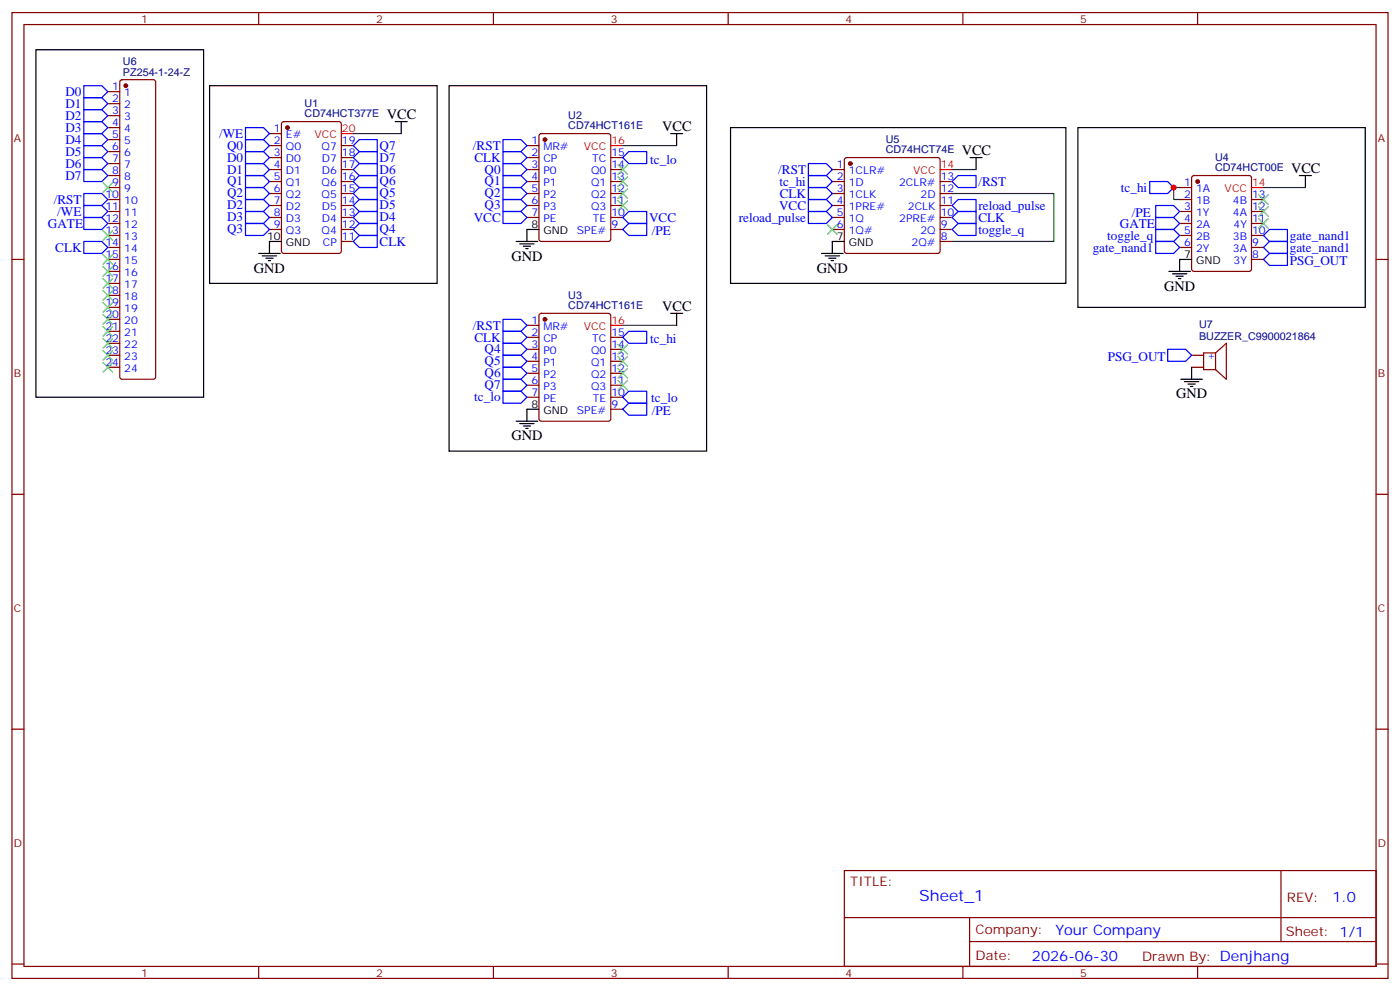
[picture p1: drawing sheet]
<svg xmlns="http://www.w3.org/2000/svg" width="412mm" height="292mm" viewBox="0 0 412 292" stroke-linecap="round" stroke-linejoin="round" font-family="sans-serif">
<g fill="none" stroke="#870000" stroke-width=".35">
<path d="M3.5 3.7h405.4v284.3h-405.4zM7.1 7.2h398.2v277.3h-398.2zM76.2 3.7v3.5M145.3 3.7v3.5M214.5 3.7v3.5M283.6 3.7v3.5M352.8 3.7v3.5M31.7 27h3.6M31.7 30.5h3.6M31.7 34h3.6M31.7 37.6h3.6M35.5 23.7l.5-.2h9.2l.5 .2 .2 .5v86.7l-.3 .5-.4 .3h-9.2l-.5-.3-.2-.5v-86.7z"/>
<path d="M79.4 39.3h3.5M83.1 36l.5-.2h16.2l.7 .4v37.7l-.4 .7h-16.5l-.6-.4-.1-37.7zM159 39.5l.5-.2h19.7l.7 .5v30.6l-.4 .6-20 .1-.7-.5-.1-30.6zM31.7 55.2h3.6M31.7 58.7h3.6M31.7 41.1h3.6M31.7 44.6h3.6M31.7 48.2h3.6M31.7 51.7h3.6M79.4 42.9h3.5M79.4 46.4h3.5M79.4 49.9h3.5"/>
<path d="M79.4 53.4h3.5M79.4 57h3.5M100.5 42.9h3.6M100.5 46.4h3.6M100.5 49.9h3.6M100.5 53.4h3.6M100.5 57h3.6M155.2 42.9h3.5M155.2 46.4h3.5M155.2 49.9h3.5M155.2 53.4h3.5M155.2 57h3.5"/>
<path d="M179.9 46.4h3.5M179.9 49.9h3.5M179.9 53.4h3.5M179.9 57h3.5M245.2 49.9h3.5M245.2 53.4h3.5M245.2 57h3.5M248.9 46.6l.5-.2h26.8l.5 .2 .2 .5v26.8l-.2 .5-.5 .2h-26.8l-.5-.2-.2-.5v-26.8zM276.9 53.4h3.6M276.9 57h3.6M347.5 55.2h3.5M347.5 58.7h3.5"/>
<path d="M351.2 51.9l.5-.2h16.2l.7 .4 .1 27.1-.5 .6-16.5 .1-.6-.5-.1-27zM368.7 58.7h3.5M3.5 76.4h3.6M31.7 76.4h3.6M31.7 62.3h3.6M31.7 65.8h3.6M31.7 69.3h3.6M31.7 72.8h3.6M31.7 79.9h3.6M79.4 60.5h3.5M79.4 64h3.5M79.4 67.6h3.5"/>
<path d="M100.5 60.5h3.6M100.5 64h3.6M100.5 67.6h3.6M100.5 71.1h3.6M155.2 60.5h3.5M155.2 64h3.5M179.9 60.5h3.5M179.9 64h3.5M179.9 67.6h3.5M245.2 60.5h3.5M245.2 64h3.5M245.2 67.6h3.5"/>
<path d="M276.9 60.5h3.6M276.9 64h3.6M276.9 67.6h3.6M276.9 71.1h3.6M347.5 62.3h3.5M347.5 65.8h3.5M347.5 69.3h3.5M347.5 72.8h3.5M368.7 76.4h3.5M368.7 62.3h3.5M368.7 65.8h3.5M368.7 69.3h3.5"/>
<path d="M368.7 72.8h3.5M405.3 76.4h3.6M31.7 83.4h3.6M31.7 87h3.6M31.7 90.5h3.6M31.7 94h3.6M31.7 97.5h3.6M155.2 95.8h3.5M155.2 99.3h3.5M159 92.5l.5-.2h19.7l.7 .4v30.6l-.4 .6-20 .1-.7-.5-.1-30.5zM179.9 99.3h3.5M31.7 101.1h3.6"/>
<path d="M31.7 104.6h3.6M31.7 108.1h3.6M155.2 102.8h3.5M155.2 106.4h3.5M155.2 109.9h3.5M155.2 113.4h3.5M155.2 116.9h3.5M179.9 102.8h3.5M179.9 106.4h3.5M179.9 109.9h3.5M179.9 113.4h3.5M179.9 116.9h3.5"/>
<path d="M351 104.6h3.5M351 108.1h3.5M358.1 103.9h-3.6v4.9h3.6M358.1 103.9v4.9M358.1 103.9l3.1-2.8v10.6l-3.1-2.9M179.9 120.5h3.5M3.5 145.5h3.6M405.3 145.5h3.6M3.5 214.7h3.6M405.3 214.7h3.6M248.7 256.3h156.6v28.2h-156.6zM377.3 256.3v20.9"/>
<path d="M248.7 270.1h156.5M285.6 277.2h119.6M285.6 270.1v14.2M3.5 283.8h3.6M76.2 284.5v3.5M145.3 284.5v3.5M214.5 284.5v3.5M283.6 284.5v3.5M352.8 284.5v3.5M405.3 283.8h3.6"/>
</g>
<g fill="#870000" stroke="#870000" stroke-width=".35">
<circle cx="84.7" cy="37.6" r=".53"/>
<circle cx="160.5" cy="41.1" r=".53"/>
<circle cx="160.5" cy="94" r=".53"/>
<circle cx="352.8" cy="53.4" r=".53"/>
<circle cx="250.5" cy="48.2" r=".53"/>
<circle cx="37" cy="25.2" r=".53"/>
</g>
<g fill="none" stroke="#000" stroke-width=".35">
<path d="M10.6 14.6h49.4v102.3h-49.4zM61.7 25.2h67.1v58.2h-67.1zM116.4 35.8h3.5M118.2 35.8v3.5M132.3 25.2h75.8v107.6h-75.8zM197.6 39.3h3.5M199.3 39.3v3.6M215.2 37.6h98.8v45.8h-98.8zM317.5 37.6h84.7v52.9h-84.7zM285.8 46.4h3.5M287.5 46.4v3.5M382.8 51.7h3.5"/>
<path d="M384.5 51.7v3.5M76.2 74.6h6.3M77.3 75.3h4.2M78.3 76h2.1M79 76.7h.7M82.9 71.1h-3.5v3.5M152 71.1h6.4M153.1 71.8h4.2M154.2 72.5h2.1M154.9 73.2h.7M158.7 67.6h-3.5v3.5M242 74.6h6.4"/>
<path d="M243.1 75.3h4.2M244.1 76h2.1M244.8 76.7h.7M248.7 71.1h-3.5v3.5M344.3 79.9h6.4M351 76.4h-3.5v3.5M197.6 92.3h3.5M199.3 92.3v3.5M345.4 80.6h4.2M346.4 81.3h2.1M347.1 82h.7M347.8 111.7h6.4"/>
<path d="M348.9 112.4h4.2M350 113.1h2.1M350.7 113.8h.7M351 108.1v3.6M152 124h6.4M153.1 124.7h4.2M154.2 125.4h2.1M154.9 126.1h.7M158.7 120.5h-3.5v3.5"/>
</g>
<path d="M100.5 39.3h3.6M179.9 42.9h3.5M276.9 49.9h3.6M368.7 55.2h3.5M179.9 95.8h3.5" fill="none" stroke="#f00" stroke-width=".35"/>
<g fill="none" stroke="#00f" stroke-width=".35">
<path d="M24.7 25.2h5.3l1.7 1.8-1.7 1.8h-5.3zM24.7 28.8h5.3l1.7 1.7-1.7 1.8h-5.3zM24.7 32.3h5.3l1.7 1.7-1.7 1.8h-5.3zM24.7 35.8h5.3l1.7 1.8-1.7 1.7h-5.3zM24.7 39.3h5.3l1.7 1.8-1.7 1.8h-5.3zM72.3 37.6h5.3l1.8 1.7-1.8 1.8h-5.3zM24.7 42.9h5.3l1.7 1.7-1.7 1.8h-5.3zM24.7 46.4h5.3l1.7 1.8-1.7 1.7h-5.3zM24.7 49.9h5.3l1.7 1.8-1.7 1.7h-5.3zM24.7 57h5.3l1.7 1.7-1.7 1.8h-5.3zM72.3 44.6h5.3l1.8 1.8-1.8 1.8h-5.3zM72.3 48.2h5.3l1.8 1.7-1.8 1.8h-5.3z"/>
<path d="M72.3 58.7h5.3l1.8 1.8-1.8 1.8h-5.3zM72.3 41.1h5.3l1.8 1.8-1.8 1.7h-5.3zM72.3 51.7h5.3l1.8 1.7-1.8 1.8h-5.3zM72.3 55.2h5.3l1.8 1.8-1.8 1.7h-5.3zM104.1 49.9l1.7-1.7h5.3v3.5h-5.3zM104.1 46.4l1.7-1.8h5.3v3.6h-5.3zM104.1 53.4l1.7-1.7h5.3v3.5h-5.3zM104.1 42.9l1.7-1.8h5.3v3.5h-5.3zM105.8 58.7h5.3v3.6h-5.3l-1.7-1.8zM105.8 55.2h5.3v3.5h-5.3l-1.7-1.7zM148.2 41.1h5.3l1.7 1.8-1.7 1.7h-5.3zM148.2 44.6h5.3l1.7 1.8-1.7 1.8h-5.3z"/>
<path d="M148.2 48.2h5.3l1.7 1.7-1.7 1.8h-5.3zM148.2 51.7h5.3l1.7 1.7-1.7 1.8h-5.3zM148.2 55.2h5.3l1.7 1.8-1.7 1.7h-5.3zM148.2 58.7h5.3l1.7 1.8-1.7 1.8h-5.3zM185.2 44.6h5.3v3.6h-5.3l-1.8-1.8zM238.1 48.2h5.3l1.8 1.7-1.8 1.8h-5.3zM238.1 51.7h5.3l1.8 1.7-1.8 1.8h-5.3zM238.1 55.2h5.3l1.8 1.8-1.8 1.7h-5.3zM238.1 58.7h5.3l1.8 1.8-1.8 1.8h-5.3zM282.2 51.7h5.3v3.5h-5.3l-1.7-1.8zM282.2 58.7h5.3v3.6h-5.3l-1.7-1.8zM338.7 53.4h5.3l1.7 1.8-1.7 1.8h-5.3z"/>
<path d="M24.7 60.5h5.3l1.7 1.8-1.7 1.7h-5.3zM24.7 64h5.3l1.7 1.8-1.7 1.8h-5.3zM24.7 71.1h5.3l1.7 1.7-1.7 1.8h-5.3zM72.3 62.3h5.3l1.8 1.7-1.8 1.8h-5.3zM72.3 65.8h5.3l1.8 1.8-1.8 1.7h-5.3zM105.8 62.3h5.3v3.5h-5.3l-1.7-1.8zM105.8 65.8h5.3v3.5h-5.3l-1.7-1.7zM105.8 69.3h5.3v3.5h-5.3l-1.7-1.7zM148.2 62.3h5.3l1.7 1.7-1.7 1.8h-5.3zM185.2 65.8h5.3v3.5h-5.3l-1.8-1.7zM185.2 62.3h5.3v3.5h-5.3l-1.8-1.8zM238.1 62.3h5.3l1.8 1.7-1.8 1.8h-5.3z"/>
<path d="M282.2 65.8h5.3v3.5h-5.3l-1.7-1.7zM282.2 62.3h5.3v3.5h-5.3l-1.7-1.8zM340.4 60.5h5.3l1.8 1.8-1.8 1.7h-5.3zM340.4 64h5.3l1.8 1.8-1.8 1.8h-5.3zM340.4 67.6h5.3l1.8 1.7-1.8 1.8h-5.3zM340.4 71.1h5.3l1.8 1.7-1.8 1.8h-5.3zM373.9 71.1h5.3v3.5h-5.3l-1.7-1.8zM373.9 67.6h5.3v3.5h-5.3l-1.7-1.8zM373.9 74.6h5.3v3.5h-5.3l-1.7-1.7zM148.2 94h5.3l1.7 1.8-1.7 1.7h-5.3zM148.2 97.5h5.3l1.7 1.8-1.7 1.8h-5.3zM185.2 97.5h5.3v3.6h-5.3l-1.8-1.8z"/>
<path d="M148.2 101.1h5.3l1.7 1.7-1.7 1.8h-5.3zM148.2 104.6h5.3l1.7 1.8-1.7 1.7h-5.3zM148.2 108.1h5.3l1.7 1.8-1.7 1.8h-5.3zM148.2 111.7h5.3l1.7 1.7-1.7 1.8h-5.3zM148.2 115.2h5.3l1.7 1.7-1.7 1.8h-5.3zM185.2 115.2h5.3v3.5h-5.3l-1.8-1.8zM185.2 118.7h5.3v3.5h-5.3l-1.8-1.7zM344 102.8h5.2l1.8 1.8-1.8 1.8h-5.2z"/>
</g>
<g fill="none" stroke="#3c3" stroke-width=".35">
<path d="M30.3 53.8l2.9 2.8M33.2 53.8l-2.9 2.8M182 48.5l2.9 2.8M182 52l2.9 2.9M182 55.6l2.9 2.8M182 59.1l2.9 2.8M184.9 48.5l-2.9 2.8M184.9 52l-2.9 2.9M184.9 55.6l-2.9 2.8M184.9 59.1l-2.9 2.8M370.8 57.3l2.8 2.8M373.6 57.3l-2.8 2.8"/>
<path d="M30.3 67.9l2.9 2.8M30.3 75l2.9 2.8M30.3 78.5l2.9 2.8M33.2 67.9l-2.9 2.8M33.2 75l-2.9 2.8M33.2 78.5l-2.9 2.8M243.8 66.1l2.8 2.9M246.6 66.1l-2.8 2.9M370.8 64.4l2.8 2.8M370.8 60.9l2.8 2.8M373.6 64.4l-2.8 2.8M373.6 60.9l-2.8 2.8"/>
<path d="M30.3 85.5l2.9 2.9M30.3 82l2.9 2.8M30.3 92.6l2.9 2.8M30.3 89.1l2.9 2.8M30.3 99.7l2.9 2.8M30.3 96.1l2.9 2.9M33.2 85.5l-2.9 2.9M33.2 82l-2.9 2.8M33.2 92.6l-2.9 2.8M33.2 89.1l-2.9 2.8M33.2 99.7l-2.9 2.8M33.2 96.1l-2.9 2.9"/>
<path d="M30.3 106.7l2.9 2.8M30.3 103.2l2.9 2.8M33.2 106.7l-2.9 2.8M33.2 103.2l-2.9 2.8M182 112l2.9 2.8M182 108.5l2.9 2.8M182 105l2.9 2.8M182 101.4l2.9 2.8M184.9 112l-2.9 2.8M184.9 108.5l-2.9 2.8M184.9 105l-2.9 2.8M184.9 101.4l-2.9 2.8"/>
</g>
<path d="M104.1 39.3h14.1M183.4 42.9h15.9M280.5 57h29.9v14.1h-29.9M280.5 49.9h7M347.5 55.2h-1.8v3.5h1.8M372.2 55.2h12.3M183.4 95.8h15.9" fill="none" stroke="#008700" stroke-width=".35"/>
<circle cx="345.7" cy="55.2" r=".88" fill="#c00"/>
<text font-size="4.6" fill="#00f" x="270.8" y="265.3">Sheet_1</text>
<g font-size="4.2">
<text x="113.9" y="35.1">VCC</text>
<text x="195.1" y="38.6">VCC</text>
<text x="283.3" y="45.7">VCC</text>
<text x="380.3" y="51">VCC</text>
<text x="150.6" y="76.7">GND</text>
<text x="74.8" y="80.3">GND</text>
<text x="240.6" y="80.3">GND</text>
<text x="342.9" y="85.5">GND</text>
<text x="195.1" y="91.5">VCC</text>
<text x="346.4" y="117.3">GND</text>
<text x="150.6" y="129.6">GND</text>
</g>
<g font-size="4.2" fill="#00f">
<text x="392.5" y="265.6">1.0</text>
<text x="310.9" y="275.1">Your Company</text>
<text x="304" y="282.9">2026-06-30</text>
</g>
<g font-size="3.9" fill="#00f">
<text x="19.3" y="28.2">D0</text>
<text x="19.3" y="31.7">D1</text>
<text x="19.3" y="35.2">D2</text>
<text x="19.3" y="38.7">D3</text>
<text x="64.5" y="40.6">/WE</text>
<text x="19.3" y="42.3">D4</text>
<text x="19.3" y="45.8">D5</text>
<text x="66.9" y="47.6">D0</text>
<text x="66.9" y="44.1">Q0</text>
<text x="111.8" y="47.6">D7</text>
<text x="111.8" y="44">Q7</text>
<text x="139.3" y="44.1">/RST</text>
<text x="139.7" y="47.6">CLK</text>
<text x="19.3" y="49.3">D6</text>
<text x="19.3" y="52.8">D7</text>
<text x="66.9" y="51.2">D1</text>
<text x="111.8" y="51.1">D6</text>
<text x="142.7" y="51.2">Q0</text>
<text x="191.6" y="48.2">tc_lo</text>
<text x="229.3" y="51.2">/RST</text>
<text x="15.8" y="60">/RST</text>
<text x="66.9" y="54.6">Q1</text>
<text x="66.9" y="58.1">Q2</text>
<text x="111.8" y="58.1">Q5</text>
<text x="111.8" y="54.6">Q6</text>
<text x="142.7" y="54.6">Q1</text>
<text x="142.7" y="58.1">Q2</text>
<text x="229.7" y="54.7">tc_hi</text>
<text x="229.7" y="58.2">CLK</text>
<text x="288.2" y="54.7">/RST</text>
<text x="330.2" y="56.5">tc_hi</text>
<text x="16.9" y="63.5">/WE</text>
<text x="66.9" y="61.7">D2</text>
<text x="66.9" y="65.2">D3</text>
<text x="111.8" y="65.2">D4</text>
<text x="111.8" y="61.7">D5</text>
<text x="139.5" y="65.3">VCC</text>
<text x="142.7" y="61.7">Q3</text>
<text x="191.2" y="65.3">VCC</text>
<text x="217.6" y="65.3">reload_pulse</text>
<text x="229.5" y="61.8">VCC</text>
<text x="288.2" y="61.8">reload_pulse</text>
<text x="288.2" y="65.3">CLK</text>
<text x="333.4" y="64">/PE</text>
<text x="14.1" y="67">GATE</text>
<text x="66.9" y="68.7">Q3</text>
<text x="111.8" y="68.7">Q4</text>
<text x="192" y="69.3">/PE</text>
<text x="288.2" y="68.8">toggle_q</text>
<text x="326.1" y="70.6">toggle_q</text>
<text x="329.9" y="67">GATE</text>
<text x="379.9" y="70.6">gate_nand1</text>
<text x="16.3" y="74.1">CLK</text>
<text x="111.8" y="72.3">CLK</text>
<text x="321.9" y="74.1">gate_nand1</text>
<text x="379.9" y="74.1">gate_nand1</text>
<text x="379.9" y="78.1">PSG_OUT</text>
<text x="139.3" y="97">/RST</text>
<text x="139.7" y="100.6">CLK</text>
<text x="191.6" y="101.1">tc_hi</text>
<text x="142.7" y="104">Q4</text>
<text x="142.7" y="107.5">Q5</text>
<text x="326.3" y="106.4">PSG_OUT</text>
<text x="142.7" y="111.1">Q6</text>
<text x="139.7" y="118.2">tc_lo</text>
<text x="142.7" y="114.6">Q7</text>
<text x="191.9" y="118.2">tc_lo</text>
<text x="192" y="122.2">/PE</text>
</g>
<g font-size="3.9" fill="#800">
<text x="250.5" y="260.9">TITLE:</text>
<text x="379.1" y="265.6">REV:</text>
<text x="287.4" y="275.1">Company:</text>
<text x="378.7" y="275.7">Sheet: 1/1</text>
<text x="287.4" y="282.8">Date:</text>
<text x="336.4" y="282.8">Drawn By: Denjhang</text>
</g>
<g font-size="3.2" fill="#800">
<text x="41.6" y="6.7">1</text>
<text x="110.8" y="6.7">2</text>
<text x="179.9" y="6.7">3</text>
<text x="249.1" y="6.7">4</text>
<text x="318.2" y="6.7">5</text>
<text x="4.1" y="41.8">A</text>
<text x="405.9" y="41.8">A</text>
<text x="4.1" y="110.9">B</text>
<text x="405.9" y="110.9">B</text>
<text x="4.1" y="180.1">C</text>
<text x="405.9" y="180.1">C</text>
<text x="4.1" y="249.2">D</text>
<text x="405.9" y="249.2">D</text>
<text x="41.6" y="287.5">1</text>
<text x="110.8" y="287.5">2</text>
<text x="179.9" y="287.5">3</text>
<text x="249.1" y="287.5">4</text>
<text x="318.2" y="287.5">5</text>
</g>
<g font-size="3.2" fill="#000080">
<text x="36.2" y="22.4">PZ254-1-24-Z</text>
<text x="36.2" y="19.1">U6</text>
<text x="89.7" y="34.4">CD74HCT377E</text>
<text x="89.7" y="31.5">U1</text>
<text x="167.4" y="35">U2</text>
<text x="167.4" y="38">CD74HCT161E</text>
<text x="260.9" y="45">CD74HCT74E</text>
<text x="260.9" y="42.1">U5</text>
<text x="357.9" y="47.4">U4</text>
<text x="357.9" y="50.3">CD74HCT00E</text>
<text x="167.4" y="87.9">U3</text>
<text x="167.4" y="90.9">CD74HCT161E</text>
<text x="353.2" y="100">BUZZER_C9900021864</text>
<text x="353.2" y="96.6">U7</text>
</g>
<g font-size="3.2" fill="#00f">
<text x="33.1" y="26.6">1</text>
<text x="36.6" y="28.4">1</text>
<text x="33.1" y="30.2">2</text>
<text x="33.1" y="33.7">3</text>
<text x="36.6" y="31.9">2</text>
<text x="36.6" y="35.5">3</text>
<text x="33.1" y="37.2">4</text>
<text x="33.1" y="40.7">5</text>
<text x="36.6" y="39">4</text>
<text x="80.7" y="39">1</text>
<text x="84.2" y="40.7">E#</text>
<text x="33.1" y="44.3">6</text>
<text x="33.1" y="47.8">7</text>
<text x="36.6" y="42.5">5</text>
<text x="36.6" y="46">6</text>
<text x="80.7" y="42.5">2</text>
<text x="80.7" y="46">3</text>
<text x="84.2" y="44.3">Q0</text>
<text x="84.2" y="47.8">D0</text>
<text x="94.7" y="44.3">Q7</text>
<text x="94.8" y="47.8">D7</text>
<text x="100.7" y="46">18</text>
<text x="100.7" y="42.5">19</text>
<text x="156.6" y="42.5">1</text>
<text x="156.6" y="46">2</text>
<text x="160.1" y="44.3">MR#</text>
<text x="160.1" y="47.8">CP</text>
<text x="174.4" y="47.8">TC</text>
<text x="180.1" y="46">15</text>
<text x="33.1" y="51.3">8</text>
<text x="36.6" y="49.6">7</text>
<text x="36.6" y="53.1">8</text>
<text x="80.7" y="49.6">4</text>
<text x="80.7" y="53.1">5</text>
<text x="84.2" y="51.3">D1</text>
<text x="94.8" y="51.3">D6</text>
<text x="100.7" y="53.1">16</text>
<text x="100.7" y="49.6">17</text>
<text x="156.6" y="49.6">3</text>
<text x="156.6" y="53.1">4</text>
<text x="160.1" y="51.3">P0</text>
<text x="174.1" y="51.3">Q0</text>
<text x="180.1" y="53.1">13</text>
<text x="180.1" y="49.6">14</text>
<text x="246.5" y="49.6">1</text>
<text x="246.5" y="53.1">2</text>
<text x="250" y="51.3">1CLR#</text>
<text x="277.1" y="53.1">13</text>
<text x="31.1" y="58.4">10</text>
<text x="33.1" y="54.9">9</text>
<text x="36.6" y="56.6">9</text>
<text x="80.7" y="56.6">6</text>
<text x="84.2" y="54.9">Q1</text>
<text x="84.2" y="58.4">Q2</text>
<text x="94.7" y="58.4">Q5</text>
<text x="94.7" y="54.9">Q6</text>
<text x="100.7" y="56.6">15</text>
<text x="156.6" y="56.6">5</text>
<text x="160.1" y="54.9">P1</text>
<text x="160.1" y="58.4">P2</text>
<text x="174.1" y="58.4">Q2</text>
<text x="174.1" y="54.9">Q1</text>
<text x="180.1" y="56.6">12</text>
<text x="246.5" y="56.6">3</text>
<text x="250" y="54.9">1D</text>
<text x="250" y="58.4">1CLK</text>
<text x="264.8" y="54.9">2CLR#</text>
<text x="271.2" y="58.4">2D</text>
<text x="277.1" y="56.6">12</text>
<text x="348.8" y="54.9">1</text>
<text x="348.8" y="58.4">2</text>
<text x="352.3" y="56.6">1A</text>
<text x="368.8" y="58.4">13</text>
<text x="31.1" y="61.9">11</text>
<text x="31.1" y="65.4">12</text>
<text x="36.6" y="60.1">10</text>
<text x="36.6" y="63.7">11</text>
<text x="80.7" y="60.1">7</text>
<text x="80.7" y="63.7">8</text>
<text x="84.2" y="61.9">D2</text>
<text x="84.2" y="65.4">D3</text>
<text x="94.8" y="65.4">D4</text>
<text x="94.8" y="61.9">D5</text>
<text x="100.7" y="63.7">13</text>
<text x="100.7" y="60.1">14</text>
<text x="156.6" y="60.1">6</text>
<text x="156.6" y="63.7">7</text>
<text x="160.1" y="61.9">P3</text>
<text x="160.1" y="65.4">PE</text>
<text x="174.1" y="61.9">Q3</text>
<text x="174.6" y="65.4">TE</text>
<text x="180.1" y="63.7">10</text>
<text x="180.1" y="60.1">11</text>
<text x="246.5" y="60.1">4</text>
<text x="246.5" y="63.7">5</text>
<text x="250" y="61.9">1PRE#</text>
<text x="250" y="65.4">1Q</text>
<text x="264.9" y="65.4">2PRE#</text>
<text x="267.4" y="61.9">2CLK</text>
<text x="277.1" y="63.7">10</text>
<text x="277.1" y="60.1">11</text>
<text x="348.8" y="61.9">3</text>
<text x="348.8" y="65.4">4</text>
<text x="352.3" y="60.1">1B</text>
<text x="352.3" y="63.7">1Y</text>
<text x="363.2" y="60.1">4B</text>
<text x="363.2" y="63.7">4A</text>
<text x="368.8" y="65.4">11</text>
<text x="368.8" y="61.9">12</text>
<text x="31.1" y="69">13</text>
<text x="36.6" y="67.2">12</text>
<text x="36.6" y="70.7">13</text>
<text x="80.7" y="67.2">9</text>
<text x="84.2" y="69">Q3</text>
<text x="94.7" y="69">Q4</text>
<text x="100.7" y="70.7">11</text>
<text x="100.7" y="67.2">12</text>
<text x="169.9" y="69">SPE#</text>
<text x="180.1" y="67.2">9</text>
<text x="246.5" y="67.2">6</text>
<text x="250" y="69">1Q#</text>
<text x="271.1" y="69">2Q</text>
<text x="277.1" y="70.7">8</text>
<text x="277.1" y="67.2">9</text>
<text x="348.8" y="69">5</text>
<text x="352.3" y="67.2">2A</text>
<text x="352.3" y="70.7">2B</text>
<text x="363.2" y="70.7">3B</text>
<text x="363.4" y="67.2">4Y</text>
<text x="368.8" y="69">10</text>
<text x="31.1" y="72.5">14</text>
<text x="31.1" y="76">15</text>
<text x="36.6" y="74.3">14</text>
<text x="36.6" y="77.8">15</text>
<text x="95.1" y="72.5">CP</text>
<text x="268.5" y="72.5">2Q#</text>
<text x="348.8" y="72.5">6</text>
<text x="352.3" y="74.3">2Y</text>
<text x="363.2" y="74.3">3A</text>
<text x="363.4" y="77.8">3Y</text>
<text x="368.8" y="76">8</text>
<text x="368.8" y="72.5">9</text>
<text x="31.1" y="79.6">16</text>
<text x="31.1" y="83.1">17</text>
<text x="36.6" y="81.3">16</text>
<text x="31.1" y="86.6">18</text>
<text x="36.6" y="84.8">17</text>
<text x="36.6" y="88.4">18</text>
<text x="31.1" y="90.1">19</text>
<text x="31.1" y="93.7">20</text>
<text x="36.6" y="91.9">19</text>
<text x="36.6" y="95.4">20</text>
<text x="156.6" y="95.4">1</text>
<text x="31.1" y="97.2">21</text>
<text x="31.1" y="100.7">22</text>
<text x="36.6" y="99">21</text>
<text x="156.6" y="99">2</text>
<text x="160.1" y="97.2">MR#</text>
<text x="160.1" y="100.7">CP</text>
<text x="174.4" y="100.7">TC</text>
<text x="180.1" y="99">15</text>
<text x="31.1" y="104.2">23</text>
<text x="31.1" y="107.8">24</text>
<text x="36.6" y="102.5">22</text>
<text x="36.6" y="106">23</text>
<text x="156.6" y="102.5">3</text>
<text x="156.6" y="106">4</text>
<text x="160.1" y="104.2">P0</text>
<text x="160.1" y="107.8">P1</text>
<text x="174.1" y="107.8">Q1</text>
<text x="174.1" y="104.2">Q0</text>
<text x="180.1" y="106">13</text>
<text x="180.1" y="102.5">14</text>
<text x="355.6" y="105.7">+</text>
<text x="36.6" y="109.5">24</text>
<text x="156.6" y="109.5">5</text>
<text x="156.6" y="113.1">6</text>
<text x="160.1" y="111.3">P2</text>
<text x="174.1" y="111.3">Q2</text>
<text x="180.1" y="113.1">11</text>
<text x="180.1" y="109.5">12</text>
<text x="156.6" y="116.6">7</text>
<text x="160.1" y="114.8">P3</text>
<text x="160.1" y="118.4">PE</text>
<text x="174.1" y="114.8">Q3</text>
<text x="174.6" y="118.4">TE</text>
<text x="180.1" y="116.6">10</text>
<text x="169.9" y="121.9">SPE#</text>
<text x="180.1" y="120.1">9</text>
</g>
<g font-size="3.2" fill="#f00">
<text x="92.6" y="40.7">VCC</text>
<text x="100.7" y="39">20</text>
<text x="172" y="44.3">VCC</text>
<text x="180.1" y="42.5">16</text>
<text x="269" y="51.3">VCC</text>
<text x="277.1" y="49.6">14</text>
<text x="360.7" y="56.6">VCC</text>
<text x="368.8" y="54.9">14</text>
<text x="180.1" y="95.4">16</text>
<text x="172" y="97.2">VCC</text>
</g>
<g font-size="3.2">
<text x="78.7" y="70.7">10</text>
<text x="156.6" y="67.2">8</text>
<text x="160.1" y="69">GND</text>
<text x="246.5" y="70.7">7</text>
<text x="84.2" y="72.5">GND</text>
<text x="250" y="72.5">GND</text>
<text x="348.8" y="76">7</text>
<text x="352.3" y="77.8">GND</text>
<text x="156.6" y="120.1">8</text>
<text x="160.1" y="121.9">GND</text>
</g>
</svg>
